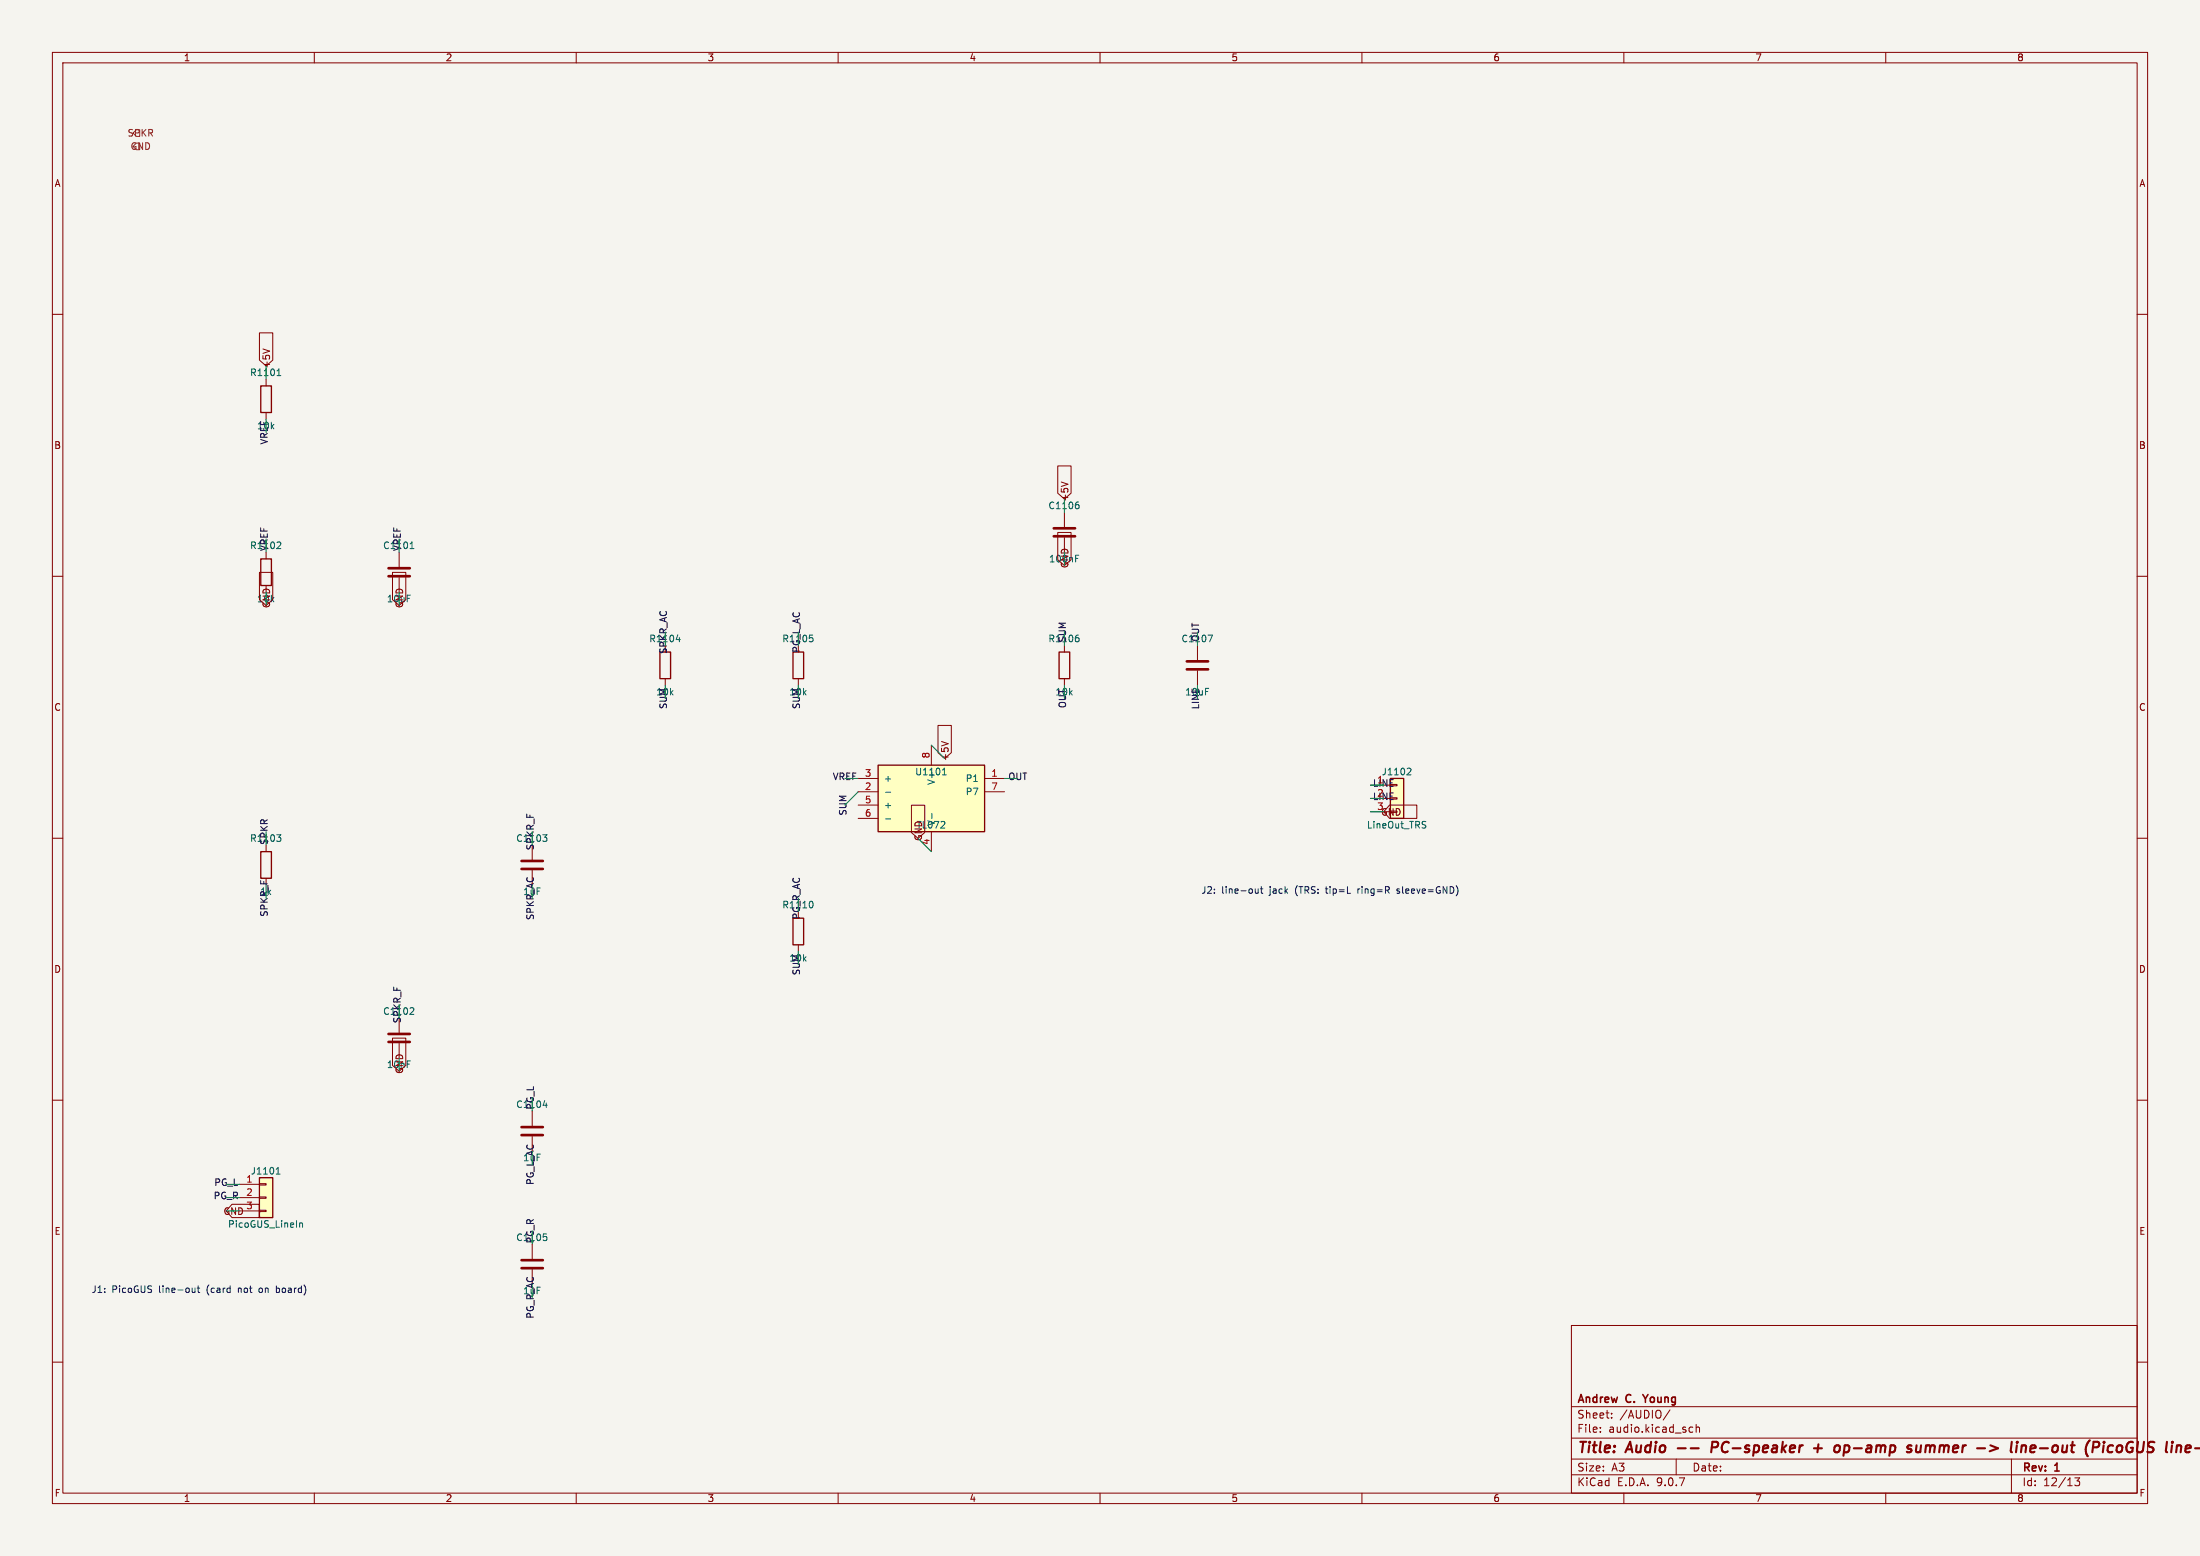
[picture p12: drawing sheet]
<svg xmlns="http://www.w3.org/2000/svg" width="420mm" height="297mm" viewBox="0 0 420 297" stroke-linecap="round" stroke-linejoin="round" font-family="sans-serif">
<path d="M0 0h420v297h-420z" fill="#f5f4ef" stroke="#f5f4ef" stroke-width=".19"/>
<g fill="none" stroke="#840000" stroke-width=".19">
<path d="M10 10h400v277h-400zM12 12h396v273h-396zM60 10v2M110 10v2M160 10v2M210 10v2M260 10v2M310 10v2M360 10v2M10 60h2M408 60h2M10 110h2"/>
<path d="M408 110h2M10 160h2M408 160h2M10 210h2M408 210h2M101.6 237.5v2.8M101.6 242.3v2.8M300 253h108v32h-108zM10 260h2M300 278.5h108M300 274.5h108M300 268.5h108"/>
<path d="M305.5 273.2v.2M305.5 272.5v.1M307.7 270.5v.2M307.7 269.8v.1M318.8 269.1l-1.3 1.9M320 278.5v3M322.6 273.3h.6M322.6 272.5h.6M323.8 272.5l.2-.1 .4 .1v.9M323.8 271.9v1.5M384 278.5v6.5M408 260h2"/>
<path d="M60 285v2M110 285v2M160 285v2M210 285v2M260 285v2M300 281.5h108M310 285v2M360 285v2M396.1 282.1h.9l-.5 .6 .4 .1v.6l-.2 .2-.6-.2"/>
</g>
<g fill="none" stroke="#840000" stroke-width=".4">
<path d="M320.3 276.4h1.5M322.8 276.4h1.5M327.7 275.2h-.8l-.2 2M327.8 276.2l-1 .1M346.3 276.4h1.5M347.1 275.7l-.1 1.5M352 277.1h.8M352.2 275.9l-.3 2M352.7 275.9l-.5 .1M364.4 276.5h.3l.2 .3-.3 .4M364.5 275.9l.4 .1M365.9 275.9l-.1 1.2a.57 .57 0 0 0 .8-.1"/>
<path d="M366.7 275.9l-.1 1.3M380 275.9l1.4 .5-1.6 .6M384.1 275.2l-.3 1.7M385.1 275.2v.2M386 276.1a.49 .49 0 0 1 .8 .1l-.1 1M386 275.9l-.2 1.3M387.6 276.5l1-.2-.1-.3h-.7l-.2 .9 .2 .3 .6-.1M400.7 275.4v.5M401.6 275.9l-.2 1.3M401.7 275.2v.2M403.4 276a.66 .66 0 0 0-1 .3l-.1 .5 .2 .3h.8M419 276.4h1"/>
</g>
<path d="M313.6 266.2l.5 .8" fill="none" stroke="#840000" stroke-width=".3"/>
<path d="M99.6 240.5h4M99.6 242.1h4" fill="none" stroke="#840000" stroke-width=".51"/>
<path d="M103.7 235.5h.7M104.2 236l.2 .3v.3l-.2 .2" fill="none" stroke="#006464" stroke-width=".19"/>
<path d="M265.4 148.6h2.6v7.6h-2.6z" fill="#ffffc2"/>
<path d="M126 124.5h2v5h-2zM151.4 124.5h2v5h-2zM202.2 124.5h2v5h-2zM265.4 148.6h2.6v7.6h-2.6zM151.4 175.3h2v5h-2z" fill="none" stroke="#840000" stroke-width=".25"/>
<g fill="none" stroke="#840000" stroke-width=".19">
<path d="M203.2 97.8v2.8M203.2 102.6v2.8M127 129.5v1.3M152.4 129.5v1.3M203.2 123.2v1.3M203.2 129.5v1.3M228.6 123.2v2.8M228.6 128v2.8M261.6 149.9h3.8M261.6 152.4h3.8M261.6 154.9h3.8M265.4 149.7h1.3v.3h-1.3z"/>
<path d="M265.4 152.3h1.3v.2h-1.3zM152.4 180.3v1.3"/>
</g>
<g fill="none" stroke="#006464" stroke-width=".19">
<path d="M205.6 95.8h.3M205.8 96.3l.2 .3v.3l-.2 .2M205.3 106.6h.5M205.3 106h.7M129.1 122.1h.8M129.7 121.7v.8M154.5 121.2h.7M155 121.7l.2 .3v.3l-.2 .2M205.6 121.2h.3M205.8 121.7l.2 .3v.3l-.2 .2M230.6 121.2h.9l-.6 1.3M268.8 146.6l.4 .1 .2 .3-.8 .9h.8"/>
<path d="M272 156.8l.2 .1M272.1 157.5l.1 .2-.1 .3M154.9 172a.79 .79 0 0 1 0 1.3"/>
</g>
<path d="M201.2 100.8h4M201.2 102.4h4M226.6 126.2h4M226.6 127.8h4" fill="none" stroke="#840000" stroke-width=".51"/>
<path d="M167.6 146.1h20.4v12.7h-20.4z" fill="#ffffc2"/>
<path d="M167.6 146.1h20.4v12.7h-20.4z" fill="none" stroke="#840000" stroke-width=".25"/>
<path d="M163.8 148.6h3.8M163.8 151.1h3.8M163.8 153.7h3.8M163.8 156.2h3.8M177.8 142.2v3.9M177.8 158.8v3.8M188 148.6h3.8M188 151.1h3.8M101.6 212.1v2.8M101.6 216.9v2.8" fill="none" stroke="#840000" stroke-width=".19"/>
<path d="M169.1 151.2h.9M169.1 156.3h.9M177.9 155.3v.9M179.9 147.9h.7M180 146.9l.3-.3v1.3M103.7 211h.8M104.3 210.6v.8" fill="none" stroke="#006464" stroke-width=".19"/>
<path d="M99.6 215.1h4M99.6 216.7h4" fill="none" stroke="#840000" stroke-width=".51"/>
<path d="M49.5 224.8h2.6v7.6h-2.6z" fill="#ffffc2"/>
<path d="M49.8 73.7h2v5h-2zM49.8 106.7h2v5.1h-2zM49.8 162.6h2v5h-2zM49.5 224.8h2.6v7.6h-2.6z" fill="none" stroke="#840000" stroke-width=".25"/>
<g fill="none" stroke="#840000" stroke-width=".19">
<path d="M49.5 63.5h2.6v5.2l-1.3 1.2-1.3-1.2zM50.2 66.6l1.3 .4M50.8 72.4v1.3M50.8 78.7v1.3M201.9 88.9h2.6v5.2l-1.3 1.2-1.3-1.2zM202.6 92l1.3 .4M49.5 109.3h2.6v5.2l-1.3 1.1-1.3-1.1zM50.8 105.4v1.3M74.9 109.3h2.6v5.2l-1.3 1.1-1.3-1.1zM76.2 105.4v2.8M76.2 110.2v2.8M201.9 101.6h2.6v5.2l-1.3 1.2-1.3-1.2z"/>
<path d="M179.1 138.5h2.5v5.2l-1.3 1.1-1.2-1.1zM174 153.7h2.5v5.2l-1.2 1.1-1.3-1.1zM179.7 141.5l1.3 .5M265.3 153.7h5.2v2.5h-5.2l-1.1-1.3zM50.8 161.3v1.3M101.6 161.3v2.8M101.6 166.1v2.8M74.9 198.2h2.6v5.2l-1.3 1.1-1.3-1.1zM76.2 194.3v2.8M76.2 199.1v2.8M44.3 229.9h5.2v2.5h-5.2l-1.1-1.3zM45.7 226.1h3.8"/>
<path d="M45.7 228.6h3.8M45.7 231.1h3.8M49.5 225.9h1.3v.3h-1.3zM49.5 228.5h1.3v.2h-1.3zM49.5 231h1.3v.3h-1.3z"/>
</g>
<g fill="none" stroke="#006464" stroke-width=".19">
<path d="M52.9 71.7h.7M53 70.7l.2-.3v1.3M53.4 103.4l.2 .3v.3l-.8 .7h.8M78.3 104.7h.7M78.4 103.8l.2-.4v1.3M52.8 159.3h.8l-.4 .5M53.4 159.8l.2 .3v.3l-.2 .2M103.6 159.3h.8l-.4 .5M104.2 159.8l.2 .3v.3l-.2 .2M78.8 192.3l.2 .3v.3l-.8 .7h.8M52.7 224.1h.8M52.9 223.1l.2-.3v1.3"/>
<path d="M57.2 233.4v.9M57.2 233.5l.2-.1 .3 .1 .1 .8"/>
</g>
<path d="M74.2 108.5h4M74.2 110h4M99.6 164.3h4M99.6 165.9h4M74.2 197.4h4M74.2 198.9h4" fill="none" stroke="#840000" stroke-width=".51"/>
<g fill="none" stroke="#009600" stroke-width=".19">
<path d="M50.8 69.9v2.5M203.2 95.3v2.5M127 130.8v2.6M152.4 130.8v2.6M203.2 130.8v2.6M228.6 120.7v2.5M228.6 130.8v2.6M163.8 151.1l-2.5 2.6M177.8 142.2l2.5 2.6M191.8 148.6h2.5M261.6 154.9h2.6M175.3 160l2.5 2.6"/>
<path d="M152.4 181.6v2.6"/>
</g>
<g fill="none" stroke="#0000c2" stroke-width=".19">
<path d="M239.6 169.7l.1 .7 .3 .1 .2-.1M240.2 169.7v.8M240.6 169.7h.5M240.8 169.2v1.1l.3 .2M259.2 169.7v.8M259.5 169.7l-.3 .2M266.7 170.4l.3 .1M267 169.7l-.3 .1v.2l.3 .1M37.2 245.9v.8M37.2 246.6l-.2 .1-.3-.1M37.6 245.9h.5M37.8 245.4v1.1l.3 .2"/>
<path d="M49.6 245.9l-.2 .2 .2 .5M52.8 246.6l.3 .1M52.8 245.4v1.3M53.1 245.9h-.3"/>
</g>
<g font-size="2.8" fill="#840000">
<text x="301" y="277.9">Title:</text>
<text x="310.6" y="277.9">Audio</text>
<text x="328.3" y="277.9">PC-speaker</text>
<text x="348.7" y="277.9">+</text>
<text x="353.5" y="277.9">op-amp</text>
<text x="368.2" y="277.9">summer</text>
<text x="382.2" y="277.9">-&gt;</text>
<text x="389.5" y="277.9">line-out</text>
<text x="404.6" y="277.9">(PicoGUS</text>
</g>
<g font-size="2.1" fill="#840000">
<text x="301" y="268.2">Andrew</text>
<text x="310.5" y="268.2">C.</text>
<text x="314.5" y="268.2">Young</text>
<text x="301" y="273.7">File:</text>
<text x="301" y="271">Sheet:</text>
<text x="307.1" y="273.7">audio.kicad_sch</text>
<text x="309.2" y="271">/AUDIO/</text>
<text x="301" y="281.1">Size:</text>
<text x="307.6" y="281.1">A3</text>
<text x="323" y="281.1">Date:</text>
<text x="386" y="281.3">Rev:</text>
<text x="392.4" y="281.3">1</text>
<text x="301" y="283.9">KiCad</text>
<text x="308.7" y="283.9">E.D.A.</text>
<text x="316.3" y="283.9">9.0.7</text>
<text x="386" y="283.9">Id:</text>
<text x="390.1" y="283.9">12/13</text>
</g>
<g font-size="1.8" fill="#840000">
<text x="35" y="11.9">1</text>
<text x="85" y="11.9">2</text>
<text x="135" y="11.9">3</text>
<text x="185" y="11.9">4</text>
<text x="235" y="11.9">5</text>
<text x="285" y="11.9">6</text>
<text x="335" y="11.9">7</text>
<text x="385" y="11.9">8</text>
<text x="10.3" y="35.9">A</text>
<text x="408.3" y="35.9">A</text>
<text x="51.8" y="70.5" transform="rotate(-90 51.8 70.5)">+5V</text>
<text x="10.3" y="85.9">B</text>
<text x="408.2" y="85.9">B</text>
<text x="204.2" y="95.9" transform="rotate(-90 204.2 95.9)">+5V</text>
<text x="49" y="115.2">10k</text>
<text x="73.8" y="115.2">10uF</text>
<text x="10.3" y="135.9">C</text>
<text x="408.2" y="135.9">C</text>
<text x="181.3" y="145.4" transform="rotate(-90 181.3 145.4)">+5V</text>
<text x="262.8" y="154.7">3</text>
<text x="263.6" y="155.9">GND</text>
<text x="176.2" y="160.6" transform="rotate(-90 176.2 160.6)">GND</text>
<text x="177.5" y="161.4" transform="rotate(-90 177.5 161.4)">4</text>
<text x="10.3" y="185.9">D</text>
<text x="408.2" y="185.9">D</text>
<text x="73.8" y="204.1">10nF</text>
<text x="10.3" y="235.9">E</text>
<text x="408.3" y="235.9">E</text>
<text x="10.3" y="285.9">F</text>
<text x="35" y="286.9">1</text>
<text x="85" y="286.9">2</text>
<text x="135" y="286.9">3</text>
<text x="185" y="286.9">4</text>
<text x="235" y="286.9">5</text>
<text x="285" y="286.9">6</text>
<text x="335" y="286.9">7</text>
<text x="385" y="286.9">8</text>
<text x="408.3" y="285.9">F</text>
</g>
<g font-size="1.8" fill="#725600">
<text x="24.2" y="26.3">SPKR</text>
<text x="24.8" y="28.8">GND</text>
</g>
<g font-size="1.8" fill="#006464">
<text x="47.6" y="72">R1101</text>
<text x="200" y="97.4">C1106</text>
<text x="47.6" y="105">R1102</text>
<text x="73" y="105">C1101</text>
<text x="200.2" y="107.5">100nF</text>
<text x="200" y="122.8">R1106</text>
<text x="225.4" y="122.8">C1107</text>
<text x="226.2" y="132.9">10uF</text>
<text x="168.7" y="149.5">+</text>
<text x="174.6" y="148.2">U1101</text>
<text x="178.7" y="149.9" transform="rotate(-90 178.7 149.9)">V+</text>
<text x="184.3" y="149.5">P1</text>
<text x="263.7" y="148.2">J1102</text>
<text x="168.7" y="154.5">+</text>
<text x="184.3" y="152">P7</text>
<text x="47.6" y="160.9">R1103</text>
<text x="174.9" y="158.3">TL072</text>
<text x="178.7" y="157.7" transform="rotate(-90 178.7 157.7)">V-</text>
<text x="260.9" y="158.3">LineOut_TRS</text>
<text x="98.4" y="211.7">C1104</text>
<text x="47.8" y="224.4">J1101</text>
<text x="43.4" y="234.5">PicoGUS_LineIn</text>
</g>
<g font-size="1.8" fill="#0f0f0f">
<text x="49" y="82.1">10k</text>
<text x="123.8" y="122.8">R1104</text>
<text x="149.2" y="122.8">R1105</text>
<text x="229.1" y="122.6" transform="rotate(-90 229.1 122.6)">OUT</text>
<text x="125.2" y="132.9">10k</text>
<text x="127.5" y="135.4" transform="rotate(-90 127.5 135.4)">SUM</text>
<text x="150.6" y="132.9">10k</text>
<text x="152.9" y="135.4" transform="rotate(-90 152.9 135.4)">SUM</text>
<text x="201.4" y="132.9">10k</text>
<text x="203.7" y="135.3" transform="rotate(-90 203.7 135.3)">OUT</text>
<text x="229.1" y="135.5" transform="rotate(-90 229.1 135.5)">LINE</text>
<text x="192.4" y="149.1">OUT</text>
<text x="262.8" y="149.6">1</text>
<text x="161.8" y="155.8" transform="rotate(-90 161.8 155.8)">SUM</text>
<text x="262.8" y="152.1">2</text>
<text x="98.4" y="160.9">C1103</text>
<text x="49.6" y="171">1k</text>
<text x="99.8" y="171">1uF</text>
<text x="149.2" y="173.6">R1110</text>
<text x="150.6" y="183.7">10k</text>
<text x="152.9" y="186.2" transform="rotate(-90 152.9 186.2)">SUM</text>
<text x="73" y="193.9">C1102</text>
<text x="99.8" y="221.8">1uF</text>
<text x="98.4" y="237.1">C1105</text>
<text x="99.8" y="247.2">1uF</text>
</g>
<g font-size="1.8" fill="#009600">
<text x="51.3" y="84.9" transform="rotate(-90 51.3 84.9)">VREF</text>
<text x="51.3" y="105.3" transform="rotate(-90 51.3 105.3)">VREF</text>
<text x="76.7" y="105.3" transform="rotate(-90 76.7 105.3)">VREF</text>
<text x="204.2" y="108.6" transform="rotate(-90 204.2 108.6)">GND</text>
<text x="51.8" y="116.2" transform="rotate(-90 51.8 116.2)">GND</text>
<text x="77.2" y="116.2" transform="rotate(-90 77.2 116.2)">GND</text>
<text x="127.5" y="124.9" transform="rotate(-90 127.5 124.9)">SPKR_AC</text>
<text x="152.9" y="124.7" transform="rotate(-90 152.9 124.7)">PG_L_AC</text>
<text x="203.7" y="122.7" transform="rotate(-90 203.7 122.7)">SUM</text>
<text x="158.9" y="149.1">VREF</text>
<text x="262" y="150.4">LINE</text>
<text x="262" y="152.9">LINE</text>
<text x="51.3" y="161.4" transform="rotate(-90 51.3 161.4)">SPKR</text>
<text x="102.1" y="162.4" transform="rotate(-90 102.1 162.4)">SPKR_F</text>
<text x="51.3" y="175.1" transform="rotate(-90 51.3 175.1)">SPKR_F</text>
<text x="102.1" y="175.7" transform="rotate(-90 102.1 175.7)">SPKR_AC</text>
<text x="152.9" y="175.6" transform="rotate(-90 152.9 175.6)">PG_R_AC</text>
<text x="76.7" y="195.4" transform="rotate(-90 76.7 195.4)">SPKR_F</text>
<text x="77.2" y="205.1" transform="rotate(-90 77.2 205.1)">GND</text>
<text x="102.1" y="211.9" transform="rotate(-90 102.1 211.9)">PG_L</text>
<text x="40.8" y="226.6">PG_L</text>
<text x="102.1" y="226.3" transform="rotate(-90 102.1 226.3)">PG_L_AC</text>
<text x="40.7" y="229.1">PG_R</text>
<text x="42.6" y="232.1">GND</text>
<text x="102.1" y="237.4" transform="rotate(-90 102.1 237.4)">PG_R</text>
<text x="102.1" y="251.8" transform="rotate(-90 102.1 251.8)">PG_R_AC</text>
</g>
<g font-size="1.8" fill="#a90000">
<text x="165" y="148.3">3</text>
<text x="177.5" y="144.9" transform="rotate(-90 177.5 144.9)">8</text>
<text x="189.2" y="148.3">1</text>
<text x="165" y="150.9">2</text>
<text x="165" y="153.4">5</text>
<text x="165" y="156">6</text>
<text x="189.2" y="150.9">7</text>
<text x="46.9" y="225.8">1</text>
<text x="46.9" y="228.3">2</text>
<text x="46.9" y="230.9">3</text>
</g>
<g font-size="1.8" fill="#0000c2">
<text x="229.3" y="170.8">J2:</text>
<text x="233.2" y="170.8">line-out</text>
<text x="242.5" y="170.8">jack</text>
<text x="247.5" y="170.8">(TRS:</text>
<text x="253.6" y="170.8">tip=L</text>
<text x="259.8" y="170.8">ring=R</text>
<text x="267.5" y="170.8">sleeve=GND)</text>
<text x="17.4" y="247">J1:</text>
<text x="21.4" y="247">PicoGUS</text>
<text x="30.5" y="247">line-out</text>
<text x="39.7" y="247">(card</text>
<text x="45.9" y="247">not</text>
<text x="50.1" y="247">on</text>
<text x="53.6" y="247">board)</text>
</g>
</svg>
